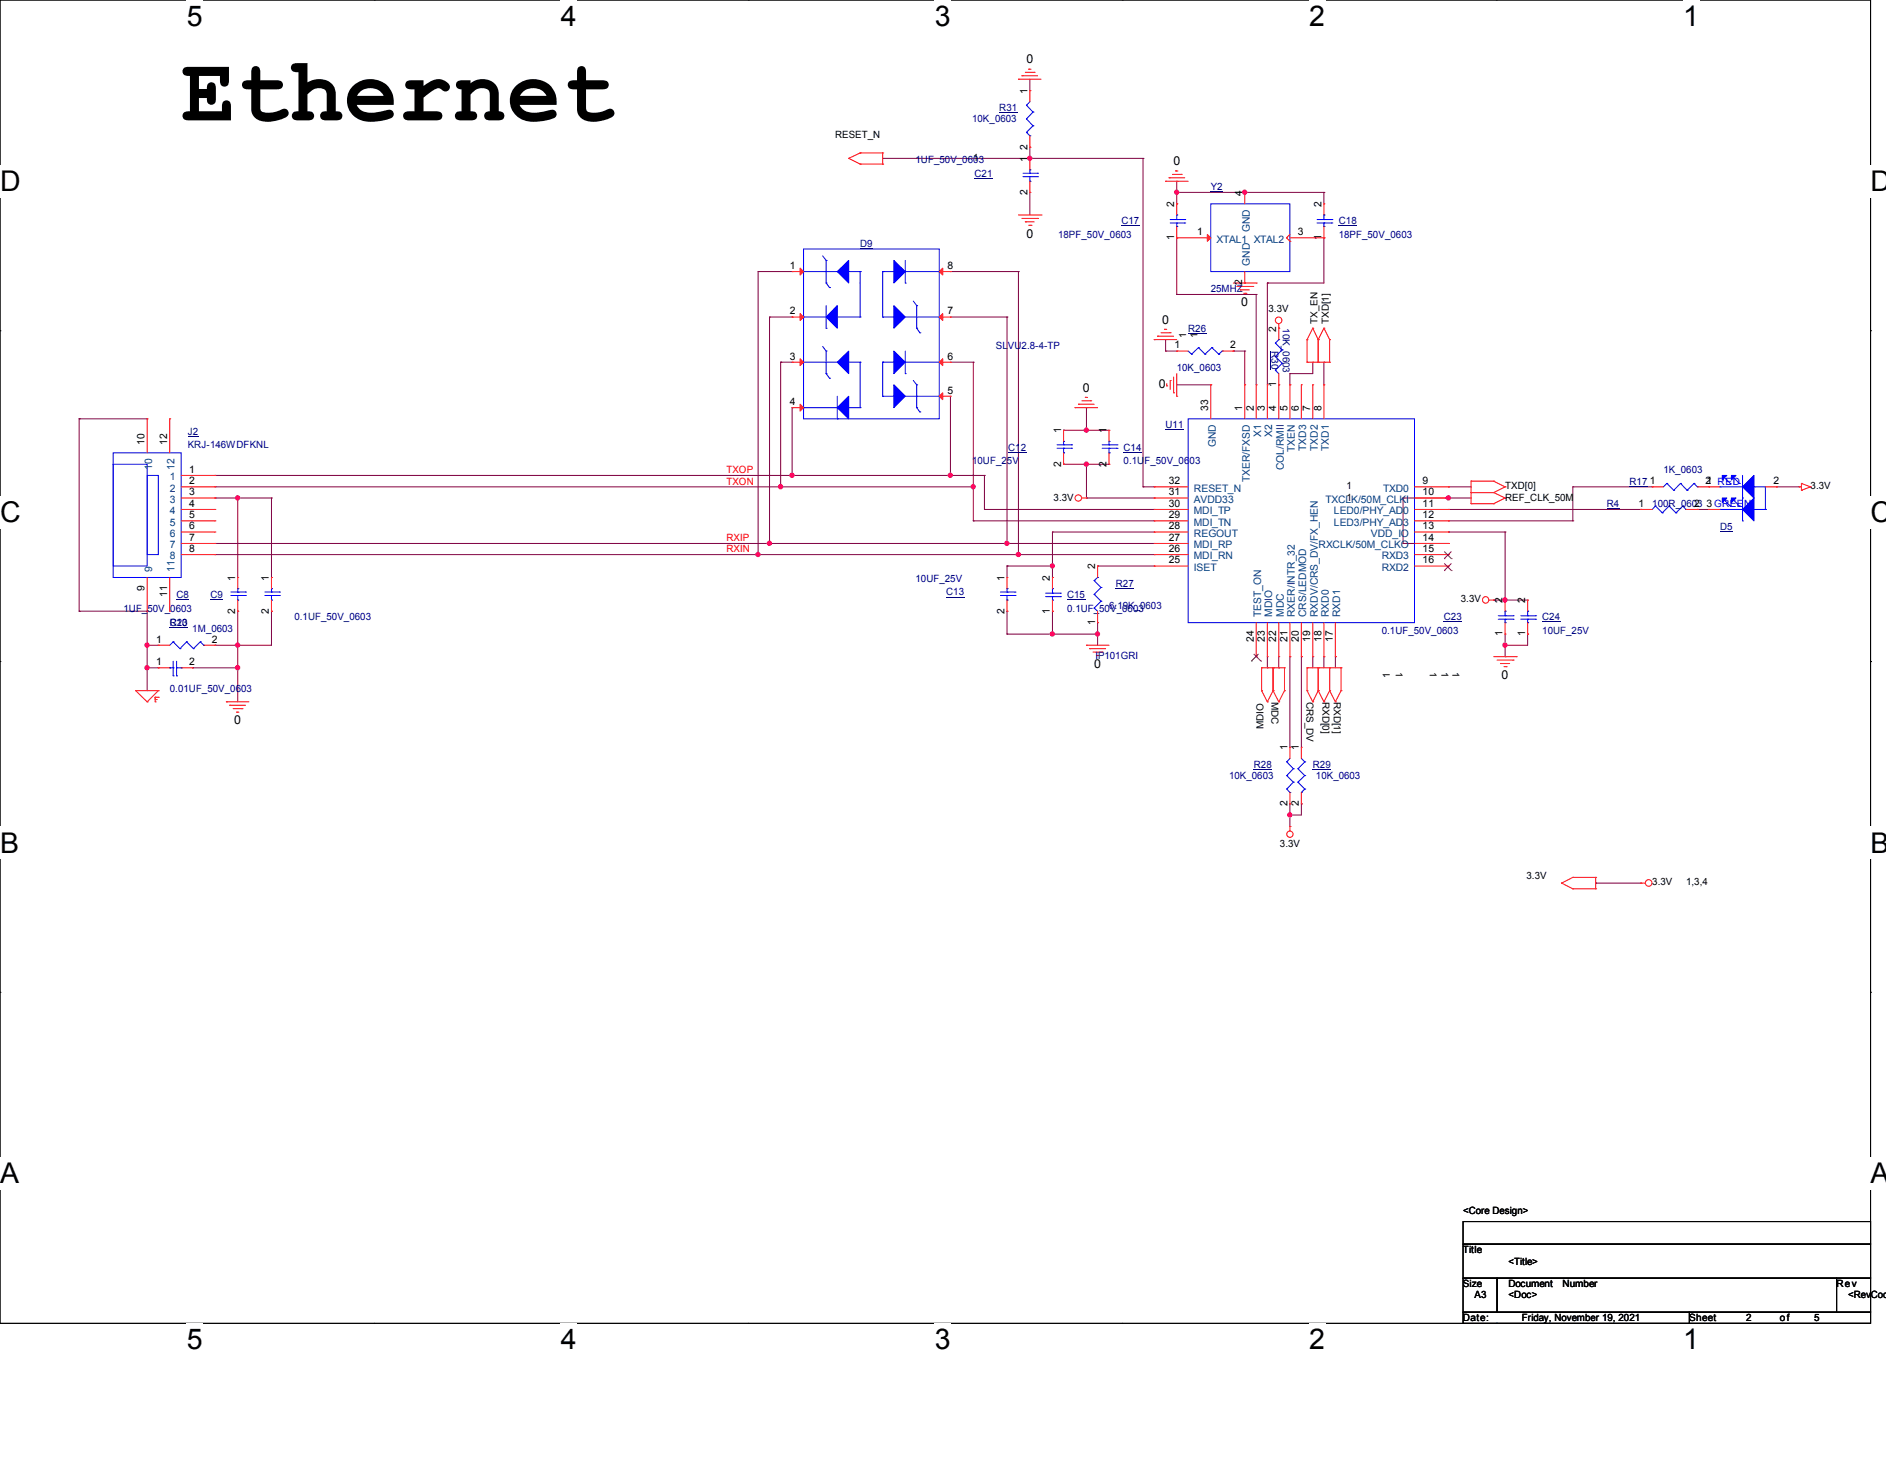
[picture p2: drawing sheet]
<svg xmlns="http://www.w3.org/2000/svg" width="279mm" height="216mm" viewBox="0 0 279 216" stroke-linecap="round" stroke-linejoin="round" font-family="sans-serif">
<path d="M0 0h277.1v196h-277.1z" fill="none" stroke="#000" stroke-width=".15"/>
<g fill="#fff">
<path d="M27.7 0h2.4v4.7h-2.4z"/>
<path d="M27.7 196h2.4v4.7h-2.4z"/>
</g>
<path d="M55.4 0h.1M55.4 196h.1" fill="none" stroke="#000" stroke-width=".15"/>
<g fill="#fff">
<path d="M83.1 0h2.4v4.7h-2.4z"/>
<path d="M83.1 196h2.4v4.7h-2.4z"/>
</g>
<path d="M110.8 0h.1M110.8 196h.1" fill="none" stroke="#000" stroke-width=".15"/>
<g fill="#fff">
<path d="M138.5 0h2.4v4.7h-2.4z"/>
<path d="M138.5 196h2.4v4.7h-2.4z"/>
</g>
<path d="M166.2 0h.1M166.2 196h.1" fill="none" stroke="#000" stroke-width=".15"/>
<g fill="#fff">
<path d="M193.9 0h2.4v4.7h-2.4z"/>
<path d="M193.9 196h2.4v4.7h-2.4z"/>
</g>
<path d="M221.7 0h.1M221.7 196h.1" fill="none" stroke="#000" stroke-width=".15"/>
<g fill="#fff">
<path d="M249.3 0h2.4v4.7h-2.4z"/>
<path d="M249.3 196h2.4v4.7h-2.4z"/>
<path d="M0 24.5h3v4.7h-3z"/>
<path d="M277.1 24.5h2.3v4.7h-2.3z"/>
<path d="M0 73.4h3v4.8h-3z"/>
<path d="M277.1 73.4h2.3v4.8h-2.3z"/>
</g>
<path d="M0 49h.1M277.1 49h.1" fill="none" stroke="#000" stroke-width=".15"/>
<g fill="#fff">
<path d="M0 122.4h2.8v4.8h-2.8z"/>
<path d="M277.1 122.4h2.3v4.8h-2.3z"/>
</g>
<path d="M0 98h.1M277.1 98h.1" fill="none" stroke="#000" stroke-width=".15"/>
<g fill="#fff">
<path d="M-.1 171.4h2.9v4.7h-2.9z"/>
<path d="M277 171.4h2.4v4.7h-2.4z"/>
</g>
<path d="M0 146.9h.1M277.1 146.9h.1M216.7 180.9h60.4v3.3h-60.4zM216.7 184.2h60.4v5.1h-60.4zM216.7 189.3h5.1v5h-5.1zM216.7 194.3h33.6v1.7h-33.6zM221.8 189.3h50.3v5h-50.3zM250.3 194.3h26.8v1.7h-26.8zM272.1 189.3h5v5h-5z" fill="none" stroke="#000" stroke-width=".15"/>
<g fill="none" stroke="#800040" stroke-width=".15">
<path d="M152.6 13.4h.1M152.6 11.7v1.7M130.8 23.5h38.5M152.6 28.5h.1M152.6 21.8h.1M152.6 23.5h.1M152.6 21.8v1.7M152.6 28.5v3.3M169.3 23.5h.1M169.3 23.5v48.6M174.3 35.2h.1M174.3 30.2h.1"/>
<path d="M174.3 26.8h.1M174.3 26.8v3.4M174.3 35.2v8.4M174.3 28.5h21.8M184.4 28.5h.1M196.1 28.5h.1M196.1 35.2h.1M196.1 28.5v1.7M196.1 35.2v6.7h-8.4M112.3 40.2h.1M112.3 40.2h5M112.3 40.2v41.9"/>
<path d="M114 46.9h.1M114 46.9h3.3M114 46.9v33.6M115.7 53.6h.1M115.7 53.6h1.6M115.7 53.6v18.5M140.8 58.7v11.7M140.8 53.6h3.4M140.8 46.9h8.4M140.8 40.2h10.1M144.2 53.6h.1M144.2 53.6v23.5"/>
<path d="M149.2 46.9h.1M149.2 46.9v33.6M150.9 40.2h.1M150.9 40.2v41.9M172.7 50.3h.1M172.7 52h.1M172.7 50.3v1.7M172.7 52h1.6M174.3 43.6h.1M174.3 57h5.1M174.3 43.6h11.8M179.4 57h.1"/>
<path d="M182.7 52h.1M182.7 52h1.7M184.4 52h.1M184.4 52v5M186.1 43.6h.1M186.1 43.6v13.4M187.7 41.9h.1M187.7 41.9v15.1M191.1 55.3h.1M191.1 57h.1M191.1 55.3v1.7M194.5 53.6h.1"/>
<path d="M194.5 53.6v1.7h-3.4M196.1 53.6h.1M196.1 53.6v3.4M11.7 62h.1M11.7 62h10.1M11.7 62v28.5M31.8 73.7h.1M31.8 72.1h112.4M31.8 73.7h8.4M31.8 70.4h114M35.2 73.7h.1M35.2 73.7v11.8"/>
<path d="M40.2 73.7h.1M40.2 73.7v11.8M115.7 72.1h.1M117.3 60.4h.1M117.3 70.4h.1M117.3 60.4v10M140.8 70.4h.1M144.2 77.1h.1M144.2 72.1h.1M144.2 77.1h26.8M145.8 70.4h.1M145.8 75.4h.1"/>
<path d="M145.8 70.4v5M145.8 75.4h25.2M155.9 78.8h.1M155.9 78.8v6.7M155.9 78.8h15.1M157.6 68.7h.1M157.6 63.7h.1M157.6 68.7h6.7M157.6 63.7h6.7M161 68.7h.1M161 60.4h.1M161 73.7h.1"/>
<path d="M161 63.7h.1M161 60.4v3.3M161 68.7v5M161 73.7h10M169.3 72.1h.1M169.3 72.1h1.7M207.9 73.7h.1M207.9 73.7h10M207.9 73.7v6.8M214.6 72.1h.1M214.6 73.7h.1M214.6 78.8h.1"/>
<path d="M214.6 77.1h18.4M214.6 75.4h28.5M214.6 72.1h3.3M214.6 78.8h8.4M223 78.8h.1M223 78.8v10.1M233 77.1h.1M233 72.1h.1M233 72.1h11.8M233 72.1v5M243.1 75.4h.1M244.8 72.1h.1"/>
<path d="M251.5 75.4h.1M251.5 75.4h1.7M263.2 72.1h.1M263.2 72.1h3.3M11.7 90.5h.1M11.7 90.5h10.1M21.8 95.5h.1M21.8 90.5h.1M21.8 98.9h.1M21.8 95.5h1.7M21.8 90.5v11.8M21.8 98.9h1.7"/>
<path d="M23.5 98.9h.1M28.5 98.9h.1M28.5 98.9h6.7M31.8 95.5h.1M31.8 82.1h139.2M31.8 80.5h139.2M35.2 90.5h.1M35.2 98.9h.1M35.2 95.5h.1M35.2 90.5v13.4M40.2 90.5h.1M40.2 90.5v5h-8.4"/>
<path d="M112.3 82.1h.1M114 80.5h.1M149.2 93.9h.1M149.2 83.8h.1M149.2 80.5h.1M149.2 90.5h.1M149.2 93.9h13.4M149.2 83.8h6.7M149.2 83.8v1.7M149.2 90.5v3.4M150.9 82.1h.1M155.9 90.5h.1"/>
<path d="M155.9 83.8h.1M155.9 93.9h.1M155.9 85.5h.1M155.9 90.5v3.4M162.6 93.9h.1M162.6 83.8h.1M162.6 92.2h.1M162.6 92.2v3.3M162.6 83.8h8.4M187.7 98.9h.1M187.7 97.2v1.7M189.4 98.9h.1"/>
<path d="M189.4 97.2v1.7M191.1 97.2h.1M191.1 97.2v13.5M192.8 97.2h.1M192.8 97.2v13.5M194.5 97.2h.1M194.5 97.2v1.7M196.1 97.2h.1M196.1 97.2v1.7M197.8 97.2h.1M197.8 97.2v1.7M207.9 80.5h.1"/>
<path d="M207.9 80.5h6.7M221.3 88.9h5M223 95.5h.1M223 88.9h.1M223 97.2h.1M223 93.9v3.3M226.3 93.9h.1M226.3 93.9v1.6h-3.3M191.1 119v3.4M192.8 119h.1M192.8 119v1.7h-1.7M191.1 120.7h.1"/>
<path d="M191.1 122.4h.1M236.4 130.8h.1M236.4 130.8h6.7"/>
</g>
<g fill="#f0f" stroke="#f0f" stroke-width=".15">
<circle cx="152.5" cy="23.4" r=".32"/>
<circle cx="144.2" cy="72.1" r=".32"/>
<circle cx="115.6" cy="72.1" r=".32"/>
<circle cx="155.9" cy="93.9" r=".32"/>
<circle cx="155.9" cy="83.8" r=".32"/>
<circle cx="160.9" cy="68.7" r=".32"/>
<circle cx="160.9" cy="63.7" r=".32"/>
<circle cx="184.4" cy="28.5" r=".32"/>
<circle cx="162.6" cy="93.9" r=".32"/>
<circle cx="214.6" cy="73.7" r=".32"/>
<circle cx="222.9" cy="88.8" r=".32"/>
<circle cx="174.3" cy="28.5" r=".32"/>
<circle cx="140.8" cy="70.4" r=".32"/>
<circle cx="117.3" cy="70.4" r=".32"/>
<circle cx="149.2" cy="80.5" r=".32"/>
<circle cx="114" cy="80.5" r=".32"/>
<circle cx="150.9" cy="82.1" r=".32"/>
<circle cx="112.3" cy="82.1" r=".32"/>
<circle cx="21.8" cy="98.9" r=".32"/>
<circle cx="21.8" cy="95.5" r=".32"/>
<circle cx="35.2" cy="73.7" r=".32"/>
<circle cx="35.2" cy="95.5" r=".32"/>
<circle cx="35.2" cy="98.9" r=".32"/>
<circle cx="222.9" cy="95.5" r=".32"/>
<circle cx="191.1" cy="120.7" r=".32"/>
</g>
<g fill="none" stroke="#f00" stroke-width=".15">
<path d="M150.9 11.7h.1M150.9 11.7h3.3M151.4 11.2h.1M151.4 11.2h2.3M151.9 10.7h1.3M152.4 10.2h.1M152.4 10.2h.3M152.6 13.4h.1M152.6 13.4v1.7M153.2 10.7h.1M125.7 23.5h.1M125.7 23.5l1.7 .8"/>
<path d="M127.4 22.6h.1M127.4 24.3h.1M127.4 22.6l-1.7 .9M127.4 22.6h3.4M127.4 24.3h3.4M130.8 22.6h.1M130.8 24.3h.1M130.8 22.6v1.7M150.9 31.8h3.3M151.4 32.3h2.3M151.9 32.9h.1M151.9 32.9h1.3"/>
<path d="M152.4 33.4h.3M152.6 21.8h.1M152.6 20.1v1.7M152.7 33.4h.1M153.7 32.3h.1M154.2 31.8h.1M172.7 26.8h.1M172.7 26.8h3.3M173.2 26.3h.1M173.2 26.3h2.3M173.7 25.8h1.3M174.2 25.3h.1"/>
<path d="M174.2 25.3h.3M174.3 30.2h.1M174.3 35.2h.1M174.3 30.2v1.6M174.3 33.5v1.7M175 25.8h.1M196.1 30.2h.1M196.1 35.2h.1M196.1 30.2v1.6M196.1 33.5v1.7M159.8 59.9h.1M159.8 59.9h2.3"/>
<path d="M160.3 59.4h1.3M160.8 58.8h.1M160.8 58.8h.3M161.6 59.4h.1M171 50.3h.1M171 50.3h3.3M171.5 49.8h.1M171.5 49.8h2.4M172 49.3h1.4M172.5 48.8h.1M172.5 48.8h.3M172.8 57.1h.1"/>
<path d="M172.8 56.8v.3M173.4 49.3h.1M173.4 56.3h.1M173.4 56.3v1.4M173.9 58.2h.1M173.9 55.8v2.4M174.3 58.7h.1M174.3 55.3v3.4M182.7 41.9h3.4M183.2 42.4h2.4M183.7 42.9h.1M183.7 42.9h1.4"/>
<path d="M184.2 43.4h.4M184.6 43.4h.1M185.6 42.4h.1M186.1 41.9h.1M189.4 48.6h.1M189.4 57h.1M189.4 48v2.3M189.4 55.3v1.7M193.6 53.6h.1M193.6 50.3h.1M193.6 53.6h3.4M193.6 50.3v3.3"/>
<path d="M194.5 48.6h.1M194.5 48.6l.8 1.7M194.5 48.6l-.9 1.7M195.3 50.3h.1M195.3 53.6h.1M195.3 50.3v3.3M196.1 48.6h.1M196.1 48.6l.9 1.7M196.1 48.6l-.8 1.7M197 50.3h.1M197 53.6h.1M197 50.3v3.3"/>
<path d="M159.3 60.4h.1M159.3 60.4h3.3M160.3 73.7h.7M161 73.7h.1M217.9 74.6h.1M217.9 72.9h.1M217.9 71.2h.1M217.9 74.6h3.4M217.9 71.2v3.4M217.9 72.9h3.4M217.9 71.2h3.4M221.3 74.6h.1"/>
<path d="M221.3 72.9h.1M221.3 71.2h.1M221.3 72.9l1.7 .8M221.3 71.2l1.7 .9M223 73.7h.1M223 72.1h.1M223 73.7l-1.7 .9M223 72.1l-1.7 .8M266.5 72.1h.1M266.5 72.1h.4M266.9 71.6h.1M266.9 72.6h.1"/>
<path d="M266.9 71.6v1M266.9 71.6l1.3 .5M268.2 72.1h.1M268.2 72.1l-1.3 .5M155.9 85.5h.1M155.9 90.5h.1M155.9 85.5v1.7M155.9 88.9v1.6M161 95.5h.1M161 95.5h3.3M161.4 96.1h.1M161.4 96.1h2.4"/>
<path d="M161.9 96.6h1.4M162.4 97.1h.1M162.4 97.1h.4M162.6 92.2h.1M162.6 83.8h.1M162.6 83.8v1.7M162.6 90.5v1.7M163.3 96.6h.1M186.9 98.9h.1M186.9 98.9h3.4M186.9 98.9v3.4M188.6 98.9h.1"/>
<path d="M188.6 98.9v3.4M190.3 98.9h.1M190.3 98.9v3.4M193.6 98.9h.1M193.6 98.9v3.4M193.6 98.9h5.1M195.3 98.9h.1M195.3 98.9v3.4M197 98.9h.1M197 98.9v3.4M198.7 98.9h.1M198.7 98.9v3.4"/>
<path d="M220.6 88.9h.7M221.3 88.9h.1M221.3 97.2h3.3M221.8 97.7h2.4M222.3 98.3h.1M222.3 98.3h1.3M222.8 98.7h.3M223.1 98.7h.1M224.2 97.7h.1M224.6 97.2h.1M20.1 102.3h.1M20.1 102.3h3.4"/>
<path d="M20.1 102.3l1.7 1.6M21.8 103.9h.1M23 103.3h.1M23 103.9h.1M23 103.6h.1M23 103.3h.5M23 103.3v.6M23 103.6h.3M23.5 102.3h.1M23.5 103.3h.1M23.5 102.3l-1.7 1.6M33.5 103.9h.1"/>
<path d="M33.5 103.9h3.4M34 104.4h.1M34 104.4h2.4M34.5 104.9h1.4M35.1 105.5h.1M35.1 105.5h.3M35.9 104.9h.1M186.9 102.3h.1M186.9 102.3l.8 1.6M187.7 103.9h.1M188.6 102.3h.1M188.6 102.3l-.9 1.6"/>
<path d="M188.6 102.3l.8 1.6M189.4 103.9h.1M190.3 102.3h.1M190.3 102.3l-.9 1.6M193.6 102.3h.1M193.6 102.3l.9 1.6M194.5 103.9h.1M195.3 102.3h.1M195.3 102.3l-.8 1.6M195.3 102.3l.8 1.6M196.1 103.9h.1M197 102.3h.1"/>
<path d="M197 102.3l-.9 1.6M197 102.3l.8 1.6M197.8 103.9h.1M198.7 102.3h.1M198.7 102.3l-.9 1.6M191.1 122.4h.1M191.1 122.4v.7M231.4 130.8h.1M231.4 130.8l1.6 .8M233 129.9h.1M233 131.6h.1M233 129.9l-1.6 .9"/>
<path d="M233 129.9h3.4M233 131.6h3.4M236.4 129.9h.1M236.4 131.6h.1M236.4 129.9v1.7M243.1 130.8h.1M243.1 130.8h.7"/>
<circle cx="189.4" cy="47.4" r=".49"/>
<circle cx="159.8" cy="73.7" r=".48"/>
<circle cx="220.1" cy="88.8" r=".48"/>
<circle cx="191.1" cy="123.5" r=".47"/>
<circle cx="244.2" cy="130.7" r=".49"/>
</g>
<g fill="none" stroke="#00f" stroke-width=".15">
<path d="M152.1 15.6h.1M152.1 17.6h.1M152.1 19.6h.1M152.1 15.6l.9 1M152.1 17.6l.9 1M152.1 19.6l.5 .5M152.6 15.1l-.5 .5M153 16.6h.1M153 18.6h.1M153 16.6l-.9 1M153 18.6l-.9 1M152.6 20.1h.1"/>
<path d="M173.4 33h2.1M173.4 32.5h2.1M174.3 33.5h.1M174.3 31.8h.1M174.3 32.5h.1M174.3 33h.1M174.3 31.8v.7M174.3 33v.5M175.5 33h.1M175.5 32.5h.1M195.1 33h2.2M195.1 32.5h2.2"/>
<path d="M196.1 33.5h.1M196.1 31.8h.1M196.1 32.5h.1M196.1 33h.1M196.1 31.8v.7M196.1 33v.5M197.3 33h.1M197.3 32.5h.1M188.9 54.8h.1M188.9 52.8h.1M188.9 50.8h.1M188.9 54.8l.5 .5"/>
<path d="M188.9 52.8l1 1M188.9 50.8l1 1M189.4 50.3h.1M189.4 50.3l-.5 .5M189.9 53.8h.1M189.9 51.8h.1M189.9 53.8l-1 1M189.9 51.8l-1 1M16.8 67.1h10v18.4h-10zM16.8 68.7h5v15.1h-5zM21.8 70.4h1.7v11.7h-1.7zM154.9 88.3h2.2"/>
<path d="M154.9 87.8h2.2M155.9 88.9h.1M155.9 87.2h.1M155.9 87.8h.1M155.9 88.3h.1M155.9 87.2v.6M155.9 88.3v.6M157.1 88.3h.1M157.1 87.8h.1M162.1 90h.1M162.1 88h.1M162.1 86h.1"/>
<path d="M162.1 90l.5 .5M162.1 88l1 1M162.1 86l1 1M162.6 85.5h.1M162.6 85.5l-.5 .5M163.1 89h.1M163.1 87h.1M163.1 89l-1 1M163.1 87l-1 1"/>
</g>
<path d="M148 16.7h2.7M166.1 33.4h2.7M198.3 33.4h2.7M188.2 52v2.7M158.1 88.8h2.6M165.3 87.1h2.7" fill="none" stroke="#000080" stroke-width=".15"/>
<path d="M27.8 64.6h1.6v.1h-1.6z" fill="#000080"/>
<g fill="none" stroke="#f00" stroke-width=".15">
<path d="M152.6 28.5h.1M152.6 23.5h.1M152.6 23.5v1.6M152.6 26.8v1.7M21.8 62h.1M21.8 62v5.1M25.1 62h.1M25.1 62v5.1M26.8 70.4h5M26.8 72.1h5M26.8 73.7h5M26.8 75.4h5"/>
<path d="M26.8 77.1h5M26.8 78.8h5M31.8 70.4h.1M31.8 72.1h.1M31.8 73.7h.1M31.8 75.4h.1M31.8 77.1h.1M31.8 78.8h.1M157.6 68.7h.1M157.6 63.7h.1M157.6 63.7v1.7M157.6 67.1v1.6"/>
<path d="M21.8 90.5h.1M21.8 85.5v5M25.1 90.5h.1M25.1 85.5v5M26.8 80.5h5M26.8 82.1h5M31.8 80.5h.1M31.8 82.1h.1M192.8 110.7h.1M192.8 119h.1M192.8 110.7v1.6M192.8 117.3v1.7"/>
</g>
<g fill="none" stroke="#00f" stroke-width=".15">
<path d="M151.6 25.7h2.1M151.6 26.2h2.1M152.6 25.1h.1M152.6 26.8h.1M152.6 26.2h.1M152.6 25.7h.1M152.6 25.1v.6M152.6 26.2v.6M153.7 25.7h.1M153.7 26.2h.1M179.4 30.2h11.7v10h-11.7zM156.6 65.9h2.1"/>
<path d="M156.6 66.4h2.1M157.6 65.4h.1M157.6 67.1h.1M157.6 66.4h.1M157.6 65.9h.1M157.6 65.4v.5M157.6 66.4v.7M158.7 65.9h.1M158.7 66.4h.1M192.3 113.8h.1M192.3 115.8h.1M192.3 113.8l1 1.1"/>
<path d="M192.3 115.8l1 1M192.8 117.3h.1M192.8 112.3l.5 .5M193.3 112.8h.1M193.3 114.9h.1M193.3 116.8h.1M193.3 112.8l-1 1M193.3 114.9l-1 .9M193.3 116.8l-.5 .5"/>
</g>
<path d="M144.4 26.4h2.6M149.4 67h2.6M194.5 113.9h2.6" fill="none" stroke="#000080" stroke-width=".15"/>
<path d="M179.4 28.4h1.7v.1h-1.7z" fill="#000080"/>
<path d="M174.3 35.2h.1M174.3 35.2h5.1M184.4 28.5h.1M184.4 28.5v1.7M190.6 35.2h.1M190.6 35.2l.5 .5M191.1 35.7h.1M191.1 34.7l-.5 .5M191.1 35.2h5M196.1 35.2h.1M184.4 41.9h.1M184.4 40.2v1.7" fill="none" stroke="#f00" stroke-width=".15"/>
<path d="M178.9 34.7l.5 .5-.5 .5z" fill="#f00" stroke="#f00" stroke-width=".15"/>
<path d="M39.2 87.7h2.2M39.2 88.2h2.2M40.2 87.2h.1M40.2 88.9h.1M40.2 88.2h.1M40.2 87.7h.1M40.2 87.2v.5M40.2 88.2v.7M41.4 87.7h.1M41.4 88.2h.1" fill="none" stroke="#00f" stroke-width=".15"/>
<path d="M31.2 88.7h1.9v.1h-1.9z" fill="#000080"/>
<g fill="none" stroke="#f00" stroke-width=".15">
<path d="M179.4 57h.1M179.4 57v5M184.4 57h.1M184.4 57v5M186.1 57h.1M186.1 57v5M187.7 57h.1M187.7 57v5M189.4 57h.1M189.4 57v5M191.1 57h.1M191.1 57v5"/>
<path d="M192.8 57h.1M192.8 57v5M194.5 57h.1M194.5 57v5M196.1 57h.1M196.1 57v5M171 78.8h.1M171 77.1h.1M171 75.4h.1M171 73.7h.1M171 72.1h.1M171 78.8h5"/>
<path d="M171 77.1h5M171 75.4h5M171 73.7h5M171 72.1h5M209.5 78.8h5.1M209.5 77.1h5.1M209.5 75.4h5.1M209.5 73.7h5.1M209.5 72.1h5.1M214.6 72.1h.1M214.6 73.7h.1M214.6 75.4h.1"/>
<path d="M214.6 77.1h.1M214.6 78.8h.1M23.5 98.9h.1M23.5 98.9h1.6M26.8 98.9h1.7M28.5 98.9h.1M40.2 90.5h.1M40.2 85.5h.1M40.2 85.5v1.7M40.2 88.9v1.6M171 83.8h.1M171 82.1h.1"/>
<path d="M171 80.5h.1M171 82.1h5M171 83.8h5M171 80.5h5M186.1 97.2h.1M186.1 92.2v5M187.7 97.2h.1M187.7 92.2v5M189.4 97.2h.1M189.4 92.2v5M191.1 97.2h.1M191.1 92.2v5"/>
<path d="M192.8 97.2h.1M192.8 92.2v5M194.5 97.2h.1M194.5 92.2v5M196.1 97.2h.1M196.1 92.2v5M197.8 97.2h.1M197.8 92.2v5M209.5 82.1h5.1M209.5 83.8h5.1M209.5 80.5h5.1M214.6 82.1h.1"/>
<path d="M214.6 83.8h.1M214.6 80.5h.1"/>
</g>
<g fill="none" stroke="#00f" stroke-width=".15">
<path d="M176 62h33.5v30.2h-33.5zM25.1 98.9h.1M25.1 98.9h.6M25.7 98.9h.1M25.7 97.9v2.2M26.2 98.9h.1M26.2 97.9v2.2M26.2 98.9h.6M26.8 98.9h.1M34.2 87.7h2.2M34.2 88.2h2.2M35.2 87.2h.1"/>
<path d="M35.2 88.9h.1M35.2 88.2h.1M35.2 87.7h.1M35.2 87.2v.5M35.2 88.2v.7M36.4 87.7h.1M36.4 88.2h.1M25.7 100.1h.1M26.2 100.1h.1"/>
</g>
<path d="M172.7 63.6h2.6M25.1 92.9h2.7" fill="none" stroke="#000080" stroke-width=".15"/>
<path d="M185.4 97.9h.1M185.7 96.8l1.1 1.1M186.4 96.8l-1 1.1M186.8 97.9h.1M214 82.7h.1M214 84.5h.1M214 81.7l1 1M214 83.4l1 1.1M215 82.7h.1M215 84.5h.1M215 81.7l-1 1M215 83.4l-1 1.1" fill="none" stroke="#804000" stroke-width=".15"/>
<path d="M26.2 88.7h1.8v.1h-1.8z" fill="#000080"/>
<path d="M35.2 90.5h.1M35.2 85.5h.1M35.2 85.5v1.7M35.2 88.9v1.6" fill="none" stroke="#f00" stroke-width=".15"/>
<g fill="#00f" stroke="#00f" stroke-width=".15">
<path d="M259.8 70.4v3.3l-1.7-1.6z"/>
<path d="M256.5 70.4h.7l-.7 .7z"/>
<path d="M255.1 70.4h.7l-.7 .7z"/>
<path d="M259.8 73.7v3.4l-1.7-1.7z"/>
<path d="M256.5 73.7h.7l-.7 .7z"/>
<path d="M255.1 73.7h.7l-.7 .7z"/>
</g>
<g fill="none" stroke="#00f" stroke-width=".15">
<path d="M254.8 72.1h.1M254.8 75.4h.1M254.8 72.1h3.3M254.8 75.4h3.3M255.5 70.7l.8 .9M255.5 74.1l.8 .8M256.3 71.6h.1M256.3 74.9h.1M256.8 70.7l.9 .9M256.8 74.1l.9 .8M257.7 71.6h.1M257.7 74.9h.1"/>
<path d="M258.1 73.7h.1M258.1 77.1h.1M258.1 70.4v6.7M259.8 72.1h.1M259.8 72.1h1.7v3.3M259.8 75.4h1.7M261.5 75.4h.1"/>
</g>
<path d="M254.8 78.7h1.9v.1h-1.9z" fill="#000080"/>
<g fill="none" stroke="#f00" stroke-width=".15">
<path d="M253.2 72.1h.1M253.2 75.4h.1M253.2 72.1h1.6M253.2 75.4h1.6M261.5 72.1h1.7M263.2 72.1h.1M23.5 95.5h.1M23.5 95.5h1.6M30.2 95.5h1.6M31.8 95.5h.1M226.3 88.9h.1M226.3 93.9h.1"/>
<path d="M226.3 88.9v1.6M226.3 92.2v1.7"/>
</g>
<g fill="none" stroke="#00f" stroke-width=".15">
<path d="M119 36.9h20.1v25.1h-20.1zM121.9 37.9l.5 .7M122.4 38.6h.1M122.4 38.6v3.3M134.1 38.6v3.3M119 46.9h.1M119 40.2h5M119 46.9h8.4M119 53.6h8.4M121.9 51.3l.5 .7M122.4 48.6h.1M122.4 41.9h.1"/>
<path d="M122.4 52h.1M122.4 55.3h.1M122.4 45.3v3.3M122.4 52v3.3M122.4 41.9l.5 .7M122.4 55.3l.5 .7M122.9 42.6h.1M122.9 56h.1M124 40.2h.1M124 58.7v3.3M125.7 40.2h1.7M127.4 40.2h.1"/>
<path d="M127.4 46.9h.1M127.4 53.6h.1M127.4 40.2v6.7M127.4 53.6v6.8M130.8 58.7h.1M130.8 53.6h.1M130.8 46.9h.1M130.8 40.2h.1M130.8 40.2h8.3M130.8 46.9h8.3M130.8 53.6h8.3M130.8 58.7h8.3"/>
<path d="M130.8 40.2v6.7M130.8 53.6v5.1M134.1 41.9h.1M134.1 55.3h.1M134.1 52v3.3M135.3 56.3l.5 .7M135.3 44.6l.5 .7M135.8 57h.1M135.8 48.6h.1M135.8 45.3h.1M135.8 45.3v3.3M135.8 57v3.4"/>
<path d="M135.8 48.6l.5 .7M136.3 49.3h.1M119 60.4h.1M119 60.4h8.4M124 62h.1M127.4 60.4h.1M135.8 60.4h.1M135.8 60.4l.5 .6M136.3 61h.1M25.7 95h.1M25.7 95l-.6 .5M25.7 95l1 1.1"/>
<path d="M26.7 96.1h.1M27.6 95h.1M27.6 95l-.9 1.1M27.6 95l1.1 1.1M28.7 96.1h.1M29.7 95h.1M29.7 95l-1 1.1M29.7 95l.5 .5M30.2 95.5h.1M225.3 91.7h2.2M225.3 91.2h2.2M226.3 92.2h.1"/>
<path d="M226.3 90.5h.1M226.3 91.2h.1M226.3 91.7h.1M226.3 90.5v.7M226.3 91.7v.5M227.5 91.7h.1M227.5 91.2h.1"/>
</g>
<path d="M25.1 92.9h2.7M228.5 92.1h2.6" fill="none" stroke="#000080" stroke-width=".15"/>
<g fill="#00f" stroke="#00f" stroke-width=".15">
<path d="M132.4 38.6l1.7 1.6-1.7 1.7z"/>
<path d="M124 40.2l1.7-1.6v3.3z"/>
<path d="M132.4 45.3l1.7 1.6-1.7 1.7z"/>
<path d="M124 45.3v3.3l-1.6-1.7z"/>
<path d="M132.4 52l1.7 1.6-1.7 1.7z"/>
<path d="M124 53.6l1.7-1.6v3.3z"/>
<path d="M132.4 57l1.7 1.7-1.7 1.7z"/>
<path d="M124 60.4l1.7-1.7v3.3z"/>
</g>
<path d="M127.4 36.7h1.9v.2h-1.9z" fill="#000080"/>
<g fill="#f00" stroke="#f00" stroke-width=".15">
<path d="M139.1 53.6l.6-.5v1z"/>
<path d="M139.1 58.7l.6-.5v1z"/>
<path d="M118.5 59.9l.5 .5-.5 .5z"/>
<path d="M118.5 53.1l.5 .5-.5 .5z"/>
<path d="M118.5 46.4l.5 .5-.5 .6z"/>
<path d="M118.5 39.7l.5 .5-.5 .5z"/>
<path d="M139.1 46.9l.6-.5v1.1z"/>
<path d="M139.1 40.2l.6-.5v1z"/>
</g>
<g fill="none" stroke="#f00" stroke-width=".15">
<path d="M117.3 53.6h.1M117.3 46.9h.1M117.3 40.2h.1M117.3 53.6h1.7M117.3 46.9h1.7M117.3 40.2h1.7M139.1 53.6h1.7M139.1 58.7h1.7M139.1 46.9h1.7M139.1 40.2h1.7M140.8 53.6h.1M140.8 58.7h.1"/>
<path d="M140.8 46.9h.1M140.8 40.2h.1M117.3 60.4h.1M117.3 60.4h1.7M164.3 68.7h.1M164.3 63.7h.1M164.3 63.7v1.7M164.3 67.1v1.6M244.8 72.1h.1M244.8 72.1h1.6M251.5 72.1h1.7M253.2 72.1h.1"/>
<path d="M149.2 90.5h.1M149.2 85.5h.1M149.2 85.5v1.7M149.2 88.9v1.6"/>
</g>
<g fill="none" stroke="#00f" stroke-width=".15">
<path d="M163.3 65.9h2.2M163.3 66.4h2.2M164.3 65.4h.1M164.3 67.1h.1M164.3 66.4h.1M164.3 65.9h.1M164.3 65.4v.5M164.3 66.4v.7M165.5 65.9h.1M165.5 66.4h.1M245.2 74.9h.1M245.2 74.9l-.4 .5"/>
<path d="M245.2 74.9l1.1 1M246.3 75.9h.1M246.9 71.6h.1M246.9 71.6l-.5 .5M246.9 71.6l1 1M247.3 74.9h.1M247.3 74.9l-1 1M247.3 74.9l1 1M247.9 72.6h.1M248.3 75.9h.1M249 71.6h.1M249 71.6l-1.1 1"/>
<path d="M249 71.6l.9 1M249.3 74.9h.1M249.3 74.9l-1 1M249.3 74.9l.5 .5M249.8 75.4h.1M249.9 72.6h.1M251 71.6h.1M251 71.6l-1.1 1M251 71.6l.5 .5M251.5 72.1h.1M148.2 87.7h2.2M148.2 88.2h2.2"/>
<path d="M149.2 87.2h.1M149.2 88.9h.1M149.2 88.2h.1M149.2 87.7h.1M149.2 87.2v.5M149.2 88.2v.7M150.4 87.7h.1M150.4 88.2h.1"/>
</g>
<path d="M166.5 67h2.6M241.4 72h2.7M140.2 88.4h2.6" fill="none" stroke="#000080" stroke-width=".15"/>
<path d="M238 75.3h1.9v.1h-1.9z" fill="#000080"/>
<g fill="none" stroke="#f00" stroke-width=".15">
<path d="M174.3 52h.1M174.3 52h1.7M181.1 52h1.6M182.7 52h.1M243.1 75.4h.1M243.1 75.4h1.7M249.8 75.4h1.7M251.5 75.4h.1M223 88.9h.1M223 93.9h.1M223 88.9v1.6M223 92.2v1.7"/>
<path d="M191.1 110.7h.1M191.1 119h.1M191.1 110.7v1.6M191.1 117.3v1.7"/>
</g>
<g fill="none" stroke="#00f" stroke-width=".15">
<path d="M176 52l.5 .5M176.5 52.5h.1M177.5 51.5h.1M177.5 51.5l-1 1M177.5 51.5l1 1M178.5 52.5h.1M179.5 51.5h.1M179.5 51.5l-1 1M179.5 51.5l1.1 1M180.6 52.5h.1M181.1 52h.1M181.1 52l-.5 .5"/>
<path d="M222 91.7h2.2M222 91.2h2.2M223 92.2h.1M223 90.5h.1M223 91.2h.1M223 91.7h.1M223 90.5v.7M223 91.7v.5M224.2 91.7h.1M224.2 91.2h.1M190.6 112.8h.1M190.6 114.9h.1"/>
<path d="M190.6 116.8h.1M190.6 112.8l1 1M190.6 114.9l1 .9M190.6 116.8l.5 .5M191.1 117.3h.1M191.1 112.3l-.5 .5M191.6 113.8h.1M191.6 115.8h.1M191.6 113.8l-1 1.1M191.6 115.8l-1 1"/>
</g>
<path d="M176 49.4h2.7M213.9 92.1h2.7M185.8 113.9h2.6" fill="none" stroke="#000080" stroke-width=".15"/>
<g fill="#f0f" stroke="#f0f" stroke-width=".15">
<circle cx="152.5" cy="23.4" r=".32"/>
<circle cx="144.2" cy="72.1" r=".32"/>
<circle cx="115.6" cy="72.1" r=".32"/>
<circle cx="155.9" cy="93.9" r=".32"/>
<circle cx="155.9" cy="83.8" r=".32"/>
<circle cx="160.9" cy="68.7" r=".32"/>
<circle cx="160.9" cy="63.7" r=".32"/>
<circle cx="184.4" cy="28.5" r=".32"/>
<circle cx="162.6" cy="93.9" r=".32"/>
<circle cx="214.6" cy="73.7" r=".32"/>
<circle cx="222.9" cy="88.8" r=".32"/>
<circle cx="174.3" cy="28.5" r=".32"/>
<circle cx="140.8" cy="70.4" r=".32"/>
<circle cx="117.3" cy="70.4" r=".32"/>
<circle cx="149.2" cy="80.5" r=".32"/>
<circle cx="114" cy="80.5" r=".32"/>
<circle cx="150.9" cy="82.1" r=".32"/>
<circle cx="112.3" cy="82.1" r=".32"/>
<circle cx="21.8" cy="98.9" r=".32"/>
<circle cx="21.8" cy="95.5" r=".32"/>
<circle cx="35.2" cy="73.7" r=".32"/>
<circle cx="35.2" cy="95.5" r=".32"/>
<circle cx="35.2" cy="98.9" r=".32"/>
<circle cx="222.9" cy="95.5" r=".32"/>
<circle cx="191.1" cy="120.7" r=".32"/>
</g>
<text font-size="13.4" x="26.8" y="17.8">Ethernet</text>
<g font-size="4.2">
<text x="27.7" y="3.8">5</text>
<text x="83.1" y="3.8">4</text>
<text x="138.5" y="3.8">3</text>
<text x="193.9" y="3.8">2</text>
<text x="249.3" y="3.8">1</text>
<text x="0" y="28.3">D</text>
<text x="277.1" y="28.3">D</text>
<text x="0" y="77.3">C</text>
<text x="277.1" y="77.3">C</text>
<text x="0" y="126.2">B</text>
<text x="277.1" y="126.2">B</text>
<text x="0" y="175.2">A</text>
<text x="277.1" y="175.2">A</text>
<text x="27.7" y="199.8">5</text>
<text x="83.1" y="199.8">4</text>
<text x="138.5" y="199.8">3</text>
<text x="193.9" y="199.8">2</text>
<text x="249.3" y="199.8">1</text>
</g>
<g font-size="1.8">
<text x="152.1" y="9.4">0</text>
<text x="173.9" y="24.5">0</text>
<text x="152.1" y="35.2">0</text>
<text x="172.2" y="47.9">0</text>
<text x="183.9" y="45.3">0</text>
<text x="160.4" y="58">0</text>
<text x="171.7" y="57.5">0</text>
<text x="162.1" y="98.9">0</text>
<text x="222.4" y="100.5">0</text>
<text x="34.7" y="107.3">0</text>
</g>
<g font-size="1.5" fill="#000080">
<text x="148" y="16.4">R31</text>
<text x="144" y="18.1">10K_0603</text>
<text x="135.6" y="24.2">1UF_50V_0603</text>
<text x="144.4" y="26.2">C21</text>
<text x="179.4" y="28.2">Y2</text>
<text x="156.8" y="35.2">18PF_50V_0603</text>
<text x="166.1" y="33.2">C17</text>
<text x="198.3" y="33.2">C18</text>
<text x="198.3" y="35.2">18PF_50V_0603</text>
<text x="127.4" y="36.6">D9</text>
<text x="179.4" y="43.3">25MHZ</text>
<text x="147.5" y="51.6">SLVU2.8-4-TP</text>
<text x="176" y="49.1">R26</text>
<text x="174.3" y="55">10K_0603</text>
<text x="27.8" y="64.4">J2</text>
<text x="172.7" y="63.4">U11</text>
<text x="27.8" y="66.4">KRJ-146WDFKNL</text>
<text x="144" y="68.7">10UF_25V</text>
<text x="149.4" y="66.7">C12</text>
<text x="166.5" y="66.7">C14</text>
<text x="166.5" y="68.7">0.1UF_50V_0603</text>
<text x="241.4" y="71.8">R17</text>
<text x="246.4" y="70.1">1K_0603</text>
<text x="238" y="75.1">R4</text>
<text x="244.8" y="75.1">100R_0603</text>
<text x="254.8" y="78.5">D5</text>
<text x="26.2" y="88.5">C8</text>
<text x="31.2" y="88.5">C9</text>
<text x="135.6" y="86.2">10UF_25V</text>
<text x="140.2" y="88.2">C13</text>
<text x="158.1" y="88.5">C15</text>
<text x="165.3" y="86.9">R27</text>
<text x="18.3" y="90.6">1UF_50V_0603</text>
<text x="25.1" y="92.7">C10</text>
<text x="25.1" y="92.7">R23</text>
<text x="28.5" y="93.6">1M_0603</text>
<text x="43.6" y="91.9">0.1UF_50V_0603</text>
<text x="158.1" y="90.6">0.1UF_50V_0603</text>
<text x="164.3" y="90.2">6.19K_0603</text>
<text x="204.7" y="93.9">0.1UF_50V_0603</text>
<text x="213.9" y="91.9">C23</text>
<text x="228.5" y="91.9">C24</text>
<text x="228.5" y="93.9">10UF_25V</text>
<text x="162.3" y="97.6">IP101GRI</text>
<text x="25.1" y="102.4">0.01UF_50V_0603</text>
<text x="185.8" y="113.7">R28</text>
<text x="194.5" y="113.7">R29</text>
<text x="182.1" y="115.4">10K_0603</text>
<text x="195" y="115.4">10K_0603</text>
</g>
<g font-size="1.5">
<text x="152.2" y="13.9" transform="rotate(-90 152.2 13.9)">1</text>
<text x="123.7" y="20.4">RESET_N</text>
<text x="144.2" y="23.8">1</text>
<text x="152.2" y="24" transform="rotate(-90 152.2 24)">1</text>
<text x="152.2" y="22.1" transform="rotate(-90 152.2 22.1)">2</text>
<text x="152.2" y="28.9" transform="rotate(-90 152.2 28.9)">2</text>
<text x="184" y="29" transform="rotate(-90 184 29)">4</text>
<text x="174" y="35.6" transform="rotate(-90 174 35.6)">1</text>
<text x="174" y="30.6" transform="rotate(-90 174 30.6)">2</text>
<text x="177.3" y="34.8">1</text>
<text x="192.3" y="34.8">3</text>
<text x="195.8" y="35.6" transform="rotate(-90 195.8 35.6)">1</text>
<text x="195.8" y="30.6" transform="rotate(-90 195.8 30.6)">2</text>
<text x="117" y="39.8">1</text>
<text x="140.3" y="39.8">8</text>
<text x="117" y="46.6">2</text>
<text x="140.3" y="46.6">7</text>
<text x="184" y="42.2" transform="rotate(-90 184 42.2)">2</text>
<text x="187.9" y="46.3">3.3V</text>
<text x="117" y="53.3">3</text>
<text x="140.3" y="53.3">6</text>
<text x="174" y="51.6">1</text>
<text x="182.3" y="51.6">2</text>
<text x="189.1" y="49.1" transform="rotate(-90 189.1 49.1)">2</text>
<text x="117" y="60">4</text>
<text x="140.3" y="58.3">5</text>
<text x="189.1" y="57.4" transform="rotate(-90 189.1 57.4)">1</text>
<text x="21.4" y="65.9" transform="rotate(-90 21.4 65.9)">10</text>
<text x="24.8" y="65.9" transform="rotate(-90 24.8 65.9)">12</text>
<text x="157.2" y="64.2" transform="rotate(-90 157.2 64.2)">1</text>
<text x="163.9" y="64.2" transform="rotate(-90 163.9 64.2)">1</text>
<text x="179" y="60.8" transform="rotate(-90 179 60.8)">33</text>
<text x="184" y="60.8" transform="rotate(-90 184 60.8)">1</text>
<text x="185.7" y="60.8" transform="rotate(-90 185.7 60.8)">2</text>
<text x="187.4" y="60.8" transform="rotate(-90 187.4 60.8)">3</text>
<text x="189.1" y="60.8" transform="rotate(-90 189.1 60.8)">4</text>
<text x="190.7" y="60.8" transform="rotate(-90 190.7 60.8)">5</text>
<text x="192.4" y="60.8" transform="rotate(-90 192.4 60.8)">6</text>
<text x="194.1" y="60.8" transform="rotate(-90 194.1 60.8)">7</text>
<text x="195.8" y="60.8" transform="rotate(-90 195.8 60.8)">8</text>
<text x="28" y="70">1</text>
<text x="28" y="71.7">2</text>
<text x="157.2" y="69.1" transform="rotate(-90 157.2 69.1)">2</text>
<text x="163.9" y="69.1" transform="rotate(-90 163.9 69.1)">2</text>
<text x="173.2" y="71.7">32</text>
<text x="210.7" y="71.7">9</text>
<text x="244.4" y="71.7">1</text>
<text x="252.7" y="71.7">2</text>
<text x="252.8" y="71.7">1 RED</text>
<text x="262.7" y="71.7">2</text>
<text x="28" y="73.4">3</text>
<text x="28" y="75.1">4</text>
<text x="28" y="76.7">5</text>
<text x="156.1" y="74.1">3.3V</text>
<text x="173.2" y="76.7">29</text>
<text x="173.2" y="75.1">30</text>
<text x="173.2" y="73.4">31</text>
<text x="199.5" y="74.1">1</text>
<text x="199.5" y="72.4">1</text>
<text x="210.7" y="73.4">10</text>
<text x="210.7" y="75.1">11</text>
<text x="210.7" y="76.7">12</text>
<text x="223" y="74.1">REF_CLK_50M</text>
<text x="223" y="72.4">TXD[0]</text>
<text x="242.8" y="75.1">1</text>
<text x="251" y="75.1">2</text>
<text x="252.8" y="75.1">3 GREEN</text>
<text x="268.2" y="72.4">3.3V</text>
<text x="28" y="78.4">6</text>
<text x="28" y="80.1">7</text>
<text x="28" y="81.7">8</text>
<text x="173.2" y="83.4">25</text>
<text x="173.2" y="81.7">26</text>
<text x="173.2" y="80.1">27</text>
<text x="173.2" y="78.4">28</text>
<text x="210.7" y="81.7">15</text>
<text x="210.7" y="83.4">16</text>
<text x="210.7" y="78.4">13</text>
<text x="210.7" y="80.1">14</text>
<text x="21.4" y="87.5" transform="rotate(-90 21.4 87.5)">9</text>
<text x="24.8" y="88.4" transform="rotate(-90 24.8 88.4)">11</text>
<text x="34.8" y="86" transform="rotate(-90 34.8 86)">1</text>
<text x="39.8" y="86" transform="rotate(-90 39.8 86)">1</text>
<text x="148.8" y="86" transform="rotate(-90 148.8 86)">1</text>
<text x="155.5" y="86" transform="rotate(-90 155.5 86)">2</text>
<text x="162.2" y="84.3" transform="rotate(-90 162.2 84.3)">2</text>
<text x="216.4" y="89.2">3.3V</text>
<text x="222.6" y="89.3" transform="rotate(-90 222.6 89.3)">2</text>
<text x="225.9" y="89.3" transform="rotate(-90 225.9 89.3)">2</text>
<text x="23.1" y="95.2">1</text>
<text x="31.4" y="95.2">2</text>
<text x="34.8" y="90.9" transform="rotate(-90 34.8 90.9)">2</text>
<text x="39.8" y="90.9" transform="rotate(-90 39.8 90.9)">2</text>
<text x="148.8" y="90.9" transform="rotate(-90 148.8 90.9)">2</text>
<text x="155.5" y="90.9" transform="rotate(-90 155.5 90.9)">1</text>
<text x="162.2" y="92.5" transform="rotate(-90 162.2 92.5)">1</text>
<text x="185.7" y="95.1" transform="rotate(-90 185.7 95.1)">24</text>
<text x="187.4" y="95.1" transform="rotate(-90 187.4 95.1)">23</text>
<text x="189.1" y="95.1" transform="rotate(-90 189.1 95.1)">22</text>
<text x="190.7" y="95.1" transform="rotate(-90 190.7 95.1)">21</text>
<text x="192.4" y="95.1" transform="rotate(-90 192.4 95.1)">20</text>
<text x="194.1" y="95.1" transform="rotate(-90 194.1 95.1)">19</text>
<text x="195.8" y="95.1" transform="rotate(-90 195.8 95.1)">18</text>
<text x="197.5" y="95.1" transform="rotate(-90 197.5 95.1)">17</text>
<text x="222.6" y="94.2" transform="rotate(-90 222.6 94.2)">1</text>
<text x="225.9" y="94.2" transform="rotate(-90 225.9 94.2)">1</text>
<text x="23.1" y="98.5">1</text>
<text x="28" y="98.5">2</text>
<text x="190.7" y="111.1" transform="rotate(-90 190.7 111.1)">1</text>
<text x="192.4" y="111.1" transform="rotate(-90 192.4 111.1)">1</text>
<text x="190.7" y="119.4" transform="rotate(-90 190.7 119.4)">2</text>
<text x="192.4" y="119.4" transform="rotate(-90 192.4 119.4)">2</text>
<text x="189.6" y="125.4">3.3V</text>
<text x="226.2" y="130.1">3.3V</text>
<text x="244.8" y="131.1">3.3V</text>
<text x="249.8" y="131.1">1,3,4</text>
<text x="216.8" y="179.7">&lt;Core Design&gt;</text>
<text x="216.7" y="185.6">Title</text>
<text x="216.7" y="190.6">Size</text>
<text x="223.5" y="190.6">Document</text>
<text x="223.5" y="187.3">&lt;Title&gt;</text>
<text x="231.5" y="190.6">Number</text>
<text x="272" y="190.6">Rev</text>
<text x="216.7" y="195.7">Date:</text>
<text x="218.4" y="192.3">A3</text>
<text x="223.5" y="192.3">&lt;Doc&gt;</text>
<text x="225.5" y="195.7">Friday, November 19, 2021</text>
<text x="250.2" y="195.7">Sheet</text>
<text x="258.7" y="195.7">2</text>
<text x="263.7" y="195.7">of</text>
<text x="268.7" y="195.7">5</text>
<text x="273.8" y="192.3">&lt;RevCode</text>
</g>
<g font-size="1.5" fill="#004080">
<text x="180.2" y="35.9">XTAL1 XTAL2</text>
<text x="185.1" y="34.4" transform="rotate(-90 185.1 34.4)">GND</text>
<text x="185.1" y="39.4" transform="rotate(-90 185.1 39.4)">GND</text>
<text x="186.8" y="64.7" transform="rotate(-90 186.8 64.7)">X1</text>
<text x="188.5" y="64.7" transform="rotate(-90 188.5 64.7)">X2</text>
<text x="22.5" y="69.6" transform="rotate(-90 22.5 69.6)">10</text>
<text x="25.1" y="71.1">1</text>
<text x="25.9" y="69.6" transform="rotate(-90 25.9 69.6)">12</text>
<text x="180.1" y="66.3" transform="rotate(-90 180.1 66.3)">GND</text>
<text x="185.1" y="71.4" transform="rotate(-90 185.1 71.4)">TXER/FXSD</text>
<text x="190.2" y="69.6" transform="rotate(-90 190.2 69.6)">COL/RMII</text>
<text x="191.8" y="66.9" transform="rotate(-90 191.8 66.9)">TXEN</text>
<text x="193.5" y="66.8" transform="rotate(-90 193.5 66.8)">TXD3</text>
<text x="195.2" y="66.8" transform="rotate(-90 195.2 66.8)">TXD2</text>
<text x="196.9" y="66.8" transform="rotate(-90 196.9 66.8)">TXD1</text>
<text x="25.1" y="72.8">2</text>
<text x="25.1" y="74.5">3</text>
<text x="25.1" y="76.2">4</text>
<text x="25.1" y="77.9">5</text>
<text x="176.9" y="77.9">MDI_TN</text>
<text x="176.9" y="76.2">MDI_TP</text>
<text x="176.9" y="74.5">AVDD33</text>
<text x="176.9" y="72.8">RESET_N</text>
<text x="196.4" y="74.5">TXCLK/50M_CLKI</text>
<text x="197.6" y="76.2">LED0/PHY_AD0</text>
<text x="197.6" y="77.9">LED3/PHY_AD3</text>
<text x="204.9" y="72.8">TXD0</text>
<text x="25.1" y="79.5">6</text>
<text x="25.1" y="81.2">7</text>
<text x="25.1" y="82.8">8</text>
<text x="176.9" y="82.8">MDI_RN</text>
<text x="176.9" y="81.2">MDI_RP</text>
<text x="176.9" y="79.5">REGOUT</text>
<text x="195.3" y="81.2">RXCLK/50M_CLKO</text>
<text x="203.1" y="79.5">VDD_IO</text>
<text x="204.7" y="82.8">RXD3</text>
<text x="22.5" y="84.7" transform="rotate(-90 22.5 84.7)">9</text>
<text x="25.9" y="84.7" transform="rotate(-90 25.9 84.7)">11</text>
<text x="176.9" y="84.5">ISET</text>
<text x="204.7" y="84.5">RXD2</text>
<text x="186.8" y="91.4" transform="rotate(-90 186.8 91.4)">TEST_ON</text>
<text x="188.5" y="91.4" transform="rotate(-90 188.5 91.4)">MDIO</text>
<text x="190.2" y="91.4" transform="rotate(-90 190.2 91.4)">MDC</text>
<text x="191.8" y="91.4" transform="rotate(-90 191.8 91.4)">RXER/INTR_32</text>
<text x="193.5" y="91.4" transform="rotate(-90 193.5 91.4)">CRS/LEDMOD</text>
<text x="195.2" y="91.4" transform="rotate(-90 195.2 91.4)">RXDV/CRS_DV/FX_HEN</text>
<text x="196.9" y="91.4" transform="rotate(-90 196.9 91.4)">RXD0</text>
<text x="198.6" y="91.4" transform="rotate(-90 198.6 91.4)">RXD1</text>
</g>
<g font-size="1.5" fill="#f00">
<text x="107.6" y="70.1">TXOP</text>
<text x="107.6" y="71.8">TXON</text>
<text x="107.6" y="80.1">RXIP</text>
<text x="107.6" y="81.8">RXIN</text>
</g>
<g font-size="1.4">
<text x="195.2" y="48" transform="rotate(-90 195.2 48)">TX_EN</text>
<text x="196.9" y="48" transform="rotate(-90 196.9 48)">TXD[1]</text>
<text x="175.7" y="50.1" transform="rotate(-90 175.7 50.1)">1</text>
<text x="177.4" y="50.1" transform="rotate(-90 177.4 50.1)">1</text>
<text x="205.9" y="100.4" transform="rotate(-90 205.9 100.4)">1</text>
<text x="206.8" y="99.6" transform="rotate(90 206.8 99.6)">1</text>
<text x="211.8" y="99.6" transform="rotate(90 211.8 99.6)">1</text>
<text x="213.5" y="99.6" transform="rotate(90 213.5 99.6)">1</text>
<text x="215.2" y="99.6" transform="rotate(90 215.2 99.6)">1</text>
<text x="187.2" y="108" transform="rotate(-90 187.2 108)">MDIO</text>
<text x="188.4" y="103.9" transform="rotate(90 188.4 103.9)">MDC</text>
<text x="193.6" y="103.9" transform="rotate(90 193.6 103.9)">CRS_DV</text>
<text x="195.9" y="103.9" transform="rotate(90 195.9 103.9)">RXD[0]</text>
<text x="197.6" y="103.9" transform="rotate(90 197.6 103.9)">RXD[1]</text>
</g>
<g font-size="1.4" fill="#000080">
<text x="188.4" y="52" transform="rotate(90 188.4 52)">R30</text>
<text x="190" y="48.6" transform="rotate(90 190 48.6)">10K_0603</text>
</g>
</svg>
